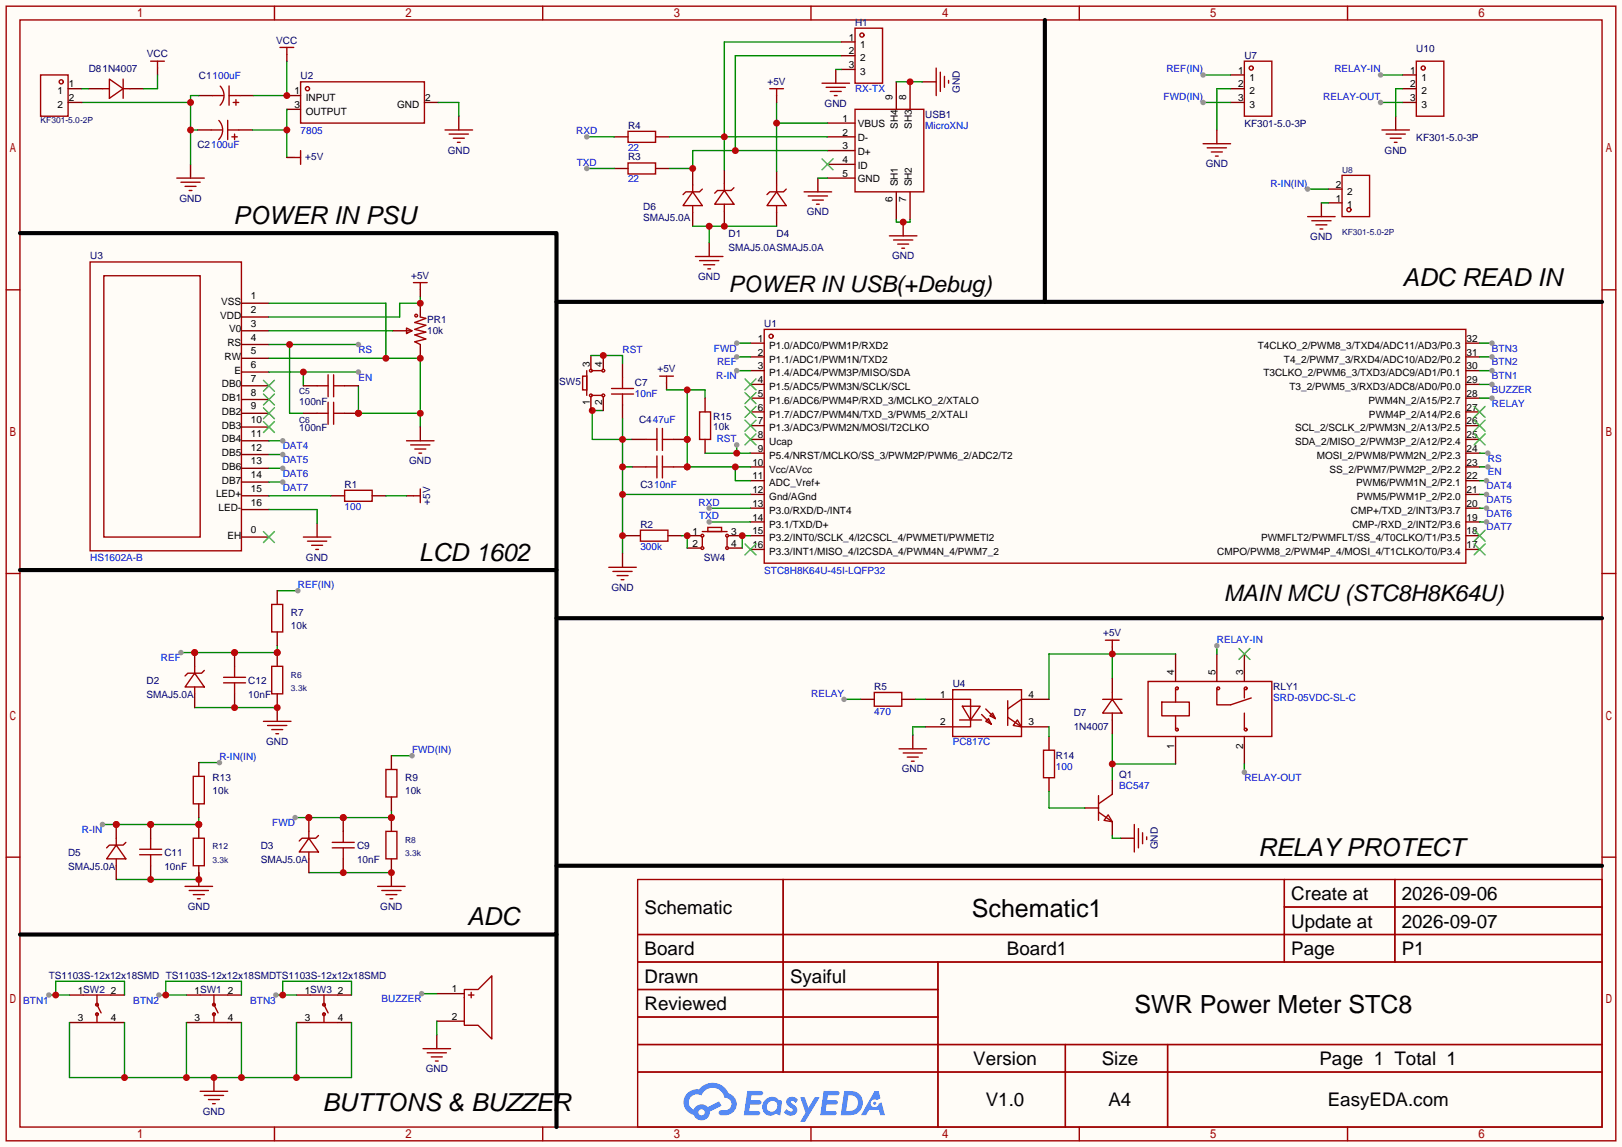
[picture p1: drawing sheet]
<svg xmlns="http://www.w3.org/2000/svg" width="299mm" height="212mm" viewBox="0 0 299 212" stroke-linecap="round" stroke-linejoin="round" font-family="sans-serif">
<path d="M0 0h299.5v211.8h-299.5z" fill="#fffcf7"/>
<g fill="none" stroke="#a10000" stroke-width=".25">
<path d="M1.1 1.1h297.2v209.6h-297.2zM3.7 3.7h292.1v204.5h-292.1zM50.7 1.1v2.6M100.2 1.1v2.6M149.7 1.1v2.6M199.3 1.1v2.6M248.8 1.1v2.6M1.1 53.5h2.6M295.8 53.5h2.5M1.1 105.9h2.6M295.8 105.9h2.5M1.1 158.3h2.6"/>
<path d="M295.8 158.3h2.5M117.7 162.4h178.1v45.8h-178.1zM117.7 172.6h178.1M117.7 177.7h178.1M144.6 162.4v35.6M173.2 177.7v30.5M237.1 162.4v15.3M237.1 167.5h58.7M257.5 162.4v15.3M117.7 182.8h55.5M117.7 192.9h178.1M117.7 187.8h55.5"/>
<path d="M117.7 198h178.1M196.7 192.9v15.3M215.6 192.9v15.3M50.7 208.2v2.5M100.2 208.2v2.5M149.7 208.2v2.5M199.3 208.2v2.5M248.8 208.2v2.5"/>
</g>
<g fill="#5487ff">
<path d="M145.5 202.8a1.3 1.3 0 0 1 1.8 .3l-.4 .6a.54 .54 0 0 0-.9-.2l.1 .2a1.58 1.58 0 0 1 1.1 1.6 1.43 1.43 0 0 1-2.5 .1l.5-.6a.64 .64 0 0 0 .5 .5 .64 .64 0 0 0 .7-.3l-.2-.2a1.6 1.6 0 0 1-1-1.6z"/>
<path d="M147.7 202.7h.9l.7 1.9 1.1-1.9h.9l-2.7 4.5h-.9l1-1.7z"/>
<path d="M138 201.5h1.6a1.31 1.31 0 0 1 1.2 .2 .4 .4 0 0 1-.3 .6h-1.8l-.1 .9h1.6a.4 .4 0 0 1 .4 .4 .4 .4 0 0 1-.4 .4h-1.7l-.2 1.2h.8a1.23 1.23 0 0 1 1.2 .2 .39 .39 0 0 1-.3 .6h-2.7z"/>
<path d="M152.1 201.5h1.6a1.32 1.32 0 0 1 1.3 .2 .39 .39 0 0 1-.4 .6h-1.7l-.2 .9h1.7a.4 .4 0 0 1 .3 .4 .4 .4 0 0 1-.4 .4h-1.7l-.2 1.2h.8a1.23 1.23 0 0 1 1.2 .2 .39 .39 0 0 1-.3 .6h-2.7z"/>
<path d="M161.5 201.5h.7l.4 1.3-.7 .4a.75 .75 0 0 0-1.1 .3 .75 .75 0 0 0 .5 1 .75 .75 0 0 0 .9-.6l.6-.3 .6 2.4h-.9l-.2-1h-1.9l-.5 1h-.9z"/>
<path d="M155.9 201.5l-.7 4.5h1.5a2.27 2.27 0 0 0 2.6-2.3 2.27 2.27 0 0 0-2.7-2.2zM156.6 202.3a1.5 1.5 0 0 1 1.8 1.5 1.5 1.5 0 0 1-1.9 1.4h-.3z"/>
<path d="M141.3 203.1a1.62 1.62 0 0 0-.4 2.1 1.62 1.62 0 0 0 2 .7l.4-.3 .3 .3 .5 .1 .3-2.5-.2-.3h-.4a1.58 1.58 0 0 0-2.5-.1zM141.9 203.6a.99 .99 0 0 1 1.6 .3 .99 .99 0 0 1-.9 1.4 .94 .94 0 0 1-1-.5 .94 .94 0 0 1 .3-1.2z"/>
<path d="M126.9 201.9a2.37 2.37 0 0 0 1.2 4 1.54 1.54 0 0 0 1.7 1 1.54 1.54 0 0 0 1.3-1.6l2.1-1.1-.5-.8-2 1.1a1.57 1.57 0 0 0-2.6 .4 1.5 1.5 0 0 1-.8-2.1 1.5 1.5 0 0 1 2.2-.5 2.23 2.23 0 0 1 2.3-1.4 2.23 2.23 0 0 1 2 1.8 1.16 1.16 0 0 1 1.2 1.1 1.16 1.16 0 0 1-1 1.3h-.7a.47 .47 0 0 0-.6 .3 .47 .47 0 0 0 .4 .6 2.23 2.23 0 0 0 2.3-.7 2.23 2.23 0 0 0 .4-2.3 2.16 2.16 0 0 0-1.3-1.1 3.2 3.2 0 0 0-5.4-.7l-1.2 .1zM129 205.4a.58 .58 0 0 1 1.1 0 .58 .58 0 0 1-1.1 0z"/>
<circle cx="161.5" cy="203.8" r=".28"/>
</g>
<g fill="none" stroke="#a10000" stroke-width=".25">
<path d="M39.2 17.7h2.1M40.7 15.9a2.54 2.54 0 0 1-.1 3.5M42.3 15.9v3.5M42.3 17.7h2M43.1 18.9h1M43.6 18.4v1M55.5 15.1h22.9v7.6h-22.9zM39 24h2M40.4 22.3a2.54 2.54 0 0 1 0 3.5M42 22.2v3.6M42 24h2.1M42.8 25.3h1"/>
<path d="M43.3 24.8v1"/>
<circle cx="56.8" cy="16.4" r=".38"/>
</g>
<path d="M36.7 17.7h2.5M44.3 17.7h2.6M53 17.7h2.5M78.4 18.9h2.5M36.4 24h2.6M44.1 24h2.5M53 20.2h2.5" fill="none" stroke="#870000" stroke-width=".25"/>
<path d="M46.6 24h6.4M53 20.2v8.9" fill="none" stroke="#008700" stroke-width=".25"/>
<circle cx="53" cy="24" r=".63" fill="#c00"/>
<path d="M53 11.3v6.4h-6.1" fill="none" stroke="#008700" stroke-width=".25"/>
<circle cx="53" cy="17.7" r=".63" fill="#c00"/>
<path d="M53 10v1.3M154.3 12.8v2.6M170.3 15.1h2.5M35.2 30.4v2.5M84.7 21.5v2.5M151 32.9v2.5M130.9 44.8v2.6M166.8 41v2.6" fill="none" stroke="#870000" stroke-width=".25"/>
<g fill="none" stroke="#a10000" stroke-width=".25">
<path d="M51.7 8.8h2.5M53 8.8v1.2M151.8 15.4h5M152.5 16.1h3.6M153.3 16.9h2M154.1 17.7h.5M172.8 12.6v5.1M173.6 13.3v3.6M174.4 14.1v2M175.1 14.9v.5M32.6 32.9h5.1M33.4 33.7h3.6"/>
<path d="M34.2 34.4h2M34.9 35.2h.5M82.2 24h5M82.9 24.8h3.6M83.7 25.5h2M84.5 26.3h.5M148.5 35.4h5M149.2 36.2h3.6M150 37h2M150.7 37.7h.6M128.4 47.4h5.1M129.2 48.1h3.5"/>
<path d="M129.9 48.9h2.1M130.7 49.7h.5M164.2 43.6h5.1M165 44.3h3.5M165.7 45.1h2.1M166.5 45.8h.5"/>
</g>
<path d="M15.1 18.9h20.1M36.7 17.7h-1.5v12.7M35.2 24h1.2" fill="none" stroke="#008700" stroke-width=".25"/>
<g fill="#c00">
<circle cx="35.2" cy="18.9" r=".63"/>
<circle cx="35.2" cy="24" r=".63"/>
</g>
<path d="M80.9 18.9h3.8v2.6M123.1 72h7.1v1.5M126.9 72v14.2h11.7M135.8 86.2v2.6h2.8" fill="none" stroke="#008700" stroke-width=".25"/>
<g fill="none" stroke="#870000" stroke-width=".25">
<path d="M53 29.1h1.2M44.6 56h5.1M44.6 58.5h5.1M44.6 61.1h5.1M44.6 63.6h5.1M44.6 66.2h5.1M44.6 68.7h5.1M44.6 71.2h5.1M44.6 73.8h5.1M44.6 76.3h5.1M44.6 78.9h5.1M123.1 70.7v1.3"/>
<path d="M138.6 63.4h2.5M138.6 65.9h2.5M138.6 68.5h2.5M138.6 71h2.5M138.6 73.5h2.5M138.6 76.1h2.5M138.6 78.6h2.5M270.6 63.4h2.6M270.6 65.9h2.6M270.6 68.5h2.6M270.6 71h2.6M270.6 73.5h2.6"/>
<path d="M270.6 76.1h2.6M270.6 78.6h2.6M44.6 99.2h5.1M44.6 81.4h5.1M44.6 83.9h5.1M44.6 86.5h5.1M44.6 89h5.1M44.6 91.6h5.1M44.6 94.1h5.1M61.1 91.6h2.5M68.7 91.6h2.5M138.6 81.2h2.5"/>
<path d="M138.6 83.7h2.5M138.6 86.2h2.5M138.6 88.8h2.5M138.6 91.3h2.5M138.6 93.9h2.5M138.6 96.4h2.5M138.6 98.9h2.5M270.6 81.2h2.6M270.6 83.7h2.6M270.6 86.2h2.6M270.6 88.8h2.6M270.6 91.3h2.6"/>
<path d="M270.6 93.9h2.6M270.6 96.4h2.6M270.6 98.9h2.6M138.6 101.5h2.5M270.6 101.5h2.6M193.7 136v2.6M193.7 143.6v2.6"/>
</g>
<g fill="none" stroke="#a10000" stroke-width=".25">
<path d="M54.2 29.1h1.3M55.5 27.8v2.6M16.6 48.4h28v53.3h-28zM19.2 50.9h17.8v48.3h-17.8zM121.8 69.5h2.5M123.1 69.5v1.2M141.1 60.8h129.5v43.2h-129.5zM63.6 90.6h5.1v2h-5.1zM192.7 138.6h2v5h-2z"/>
<circle cx="142.4" cy="62.1" r=".38"/>
</g>
<g fill="none" stroke="#3c3" stroke-width=".25">
<path d="M48.6 70.2l2.1 2.1M48.6 72.8l2.1 2M48.6 75.3l2.1 2M48.6 77.9l2.1 2M50.7 70.2l-2.1 2.1M50.7 72.8l-2.1 2M50.7 75.3l-2.1 2M50.7 77.9l-2.1 2M137.5 70l2.1 2M137.5 72.5l2.1 2M137.5 75.1l2.1 2M137.5 77.6l2.1 2"/>
<path d="M139.6 70l-2.1 2M139.6 72.5l-2.1 2M139.6 75.1l-2.1 2M139.6 77.6l-2.1 2M272.2 77.6l2 2M272.2 75.1l2 2M274.2 77.6l-2 2M274.2 75.1l-2 2M48.6 98.2l2.1 2M50.7 98.2l-2.1 2M137.5 80.1l2.1 2.1M139.6 80.1l-2.1 2.1"/>
<path d="M272.2 97.9l2 2M272.2 80.1l2 2.1M274.2 97.9l-2 2M274.2 80.1l-2 2.1M137.5 100.5l2.1 2M139.6 100.5l-2.1 2M272.2 100.5l2 2M274.2 100.5l-2 2"/>
</g>
<g fill="#c00">
<circle cx="126.9" cy="86.2" r=".63"/>
<circle cx="135.8" cy="86.2" r=".63"/>
<circle cx="126.9" cy="81.2" r=".63"/>
<circle cx="126.9" cy="72" r=".63"/>
</g>
<path d="M29.1 12.6v1.2" fill="none" stroke="#870000" stroke-width=".25"/>
<path d="M27.8 11.3h2.6M29.1 11.3v1.3" fill="none" stroke="#a10000" stroke-width=".25"/>
<path d="M130.9 93.9h7.7" fill="none" stroke="#008700" stroke-width=".25"/>
<circle cx="130.9" cy="93.9" r=".51" fill="#999"/>
<path d="M130.9 96.4h7.7" fill="none" stroke="#008700" stroke-width=".25"/>
<circle cx="130.9" cy="96.4" r=".51" fill="#999"/>
<path d="M112.9 71.8h4.1M112.9 72.8h4.1M114.9 69.7v2.1M114.9 72.8v2M122.3 84.2v4.1" fill="none" stroke="#a10000" stroke-width=".25"/>
<path d="M114.9 67.2v2.5M114.9 74.8v2.5M124.3 86.2h2.6" fill="none" stroke="#870000" stroke-width=".25"/>
<circle cx="126.9" cy="86.2" r=".63" fill="#c00"/>
<path d="M119.3 86.2h2M121.3 84.2v4.1M122.3 86.2h2" fill="none" stroke="#a10000" stroke-width=".25"/>
<path d="M116.7 86.2h2.6" fill="none" stroke="#870000" stroke-width=".25"/>
<path d="M109.1 75.8h2.3M109.3 75.8v5.4h7.4M114.9 77.3v24.9M114.9 91.3h23.7M114.9 98.9h.8M114.9 86.2h1.8" fill="none" stroke="#008700" stroke-width=".25"/>
<g fill="#c00">
<circle cx="114.9" cy="86.2" r=".63"/>
<circle cx="114.9" cy="91.3" r=".63"/>
<circle cx="114.9" cy="98.9" r=".63"/>
<circle cx="114.9" cy="81.2" r=".63"/>
<circle cx="109.3" cy="75.8" r=".63"/>
</g>
<path d="M121.3 79.1v4.1M122.3 79.1v4.1M122.3 81.2h2" fill="none" stroke="#a10000" stroke-width=".25"/>
<path d="M116.7 81.2h2.6M124.3 81.2h2.6" fill="none" stroke="#870000" stroke-width=".25"/>
<circle cx="126.9" cy="81.2" r=".63" fill="#c00"/>
<g fill="none" stroke="#a10000" stroke-width=".25">
<path d="M77.6 58.5l1 .3-2 .8 2 .5-2 .7 2 .5-2 .5 2 .8-2 .5 1 .5M75.1 60.6l1 .5-1 .5zM75.1 61.1h1M119.3 81.2h2M112.4 104.8h5.1M113.2 105.5h3.5M113.9 106.3h2.1M114.7 107.1h.5"/>
<circle cx="76.8" cy="58.3" r=".25"/>
</g>
<path d="M77.6 56v2.5M72.5 61.1h2.6M77.6 63.6v2.6M114.9 102.2v2.6" fill="none" stroke="#870000" stroke-width=".25"/>
<path d="M77.6 54.7v1.3h-3.8v2.5h-24.1M49.7 61.1h22.8" fill="none" stroke="#008700" stroke-width=".25"/>
<circle cx="77.6" cy="56" r=".63" fill="#c00"/>
<path d="M49.7 68.7h16.5M56 68.7v2.5" fill="none" stroke="#008700" stroke-width=".25"/>
<circle cx="56" cy="68.7" r=".63" fill="#c00"/>
<circle cx="66.2" cy="68.7" r=".51" fill="#999"/>
<path d="M49.7 56h21.5v10.2M49.7 66.2h27.9v12.7M66.2 71.2v5.1h11.4" fill="none" stroke="#008700" stroke-width=".25"/>
<g fill="#c00">
<circle cx="66.2" cy="76.3" r=".63"/>
<circle cx="77.6" cy="76.3" r=".63"/>
<circle cx="77.6" cy="66.2" r=".63"/>
<circle cx="71.2" cy="66.2" r=".63"/>
</g>
<path d="M77.6 53.5v1.2M77.6 78.9v2.5M58.5 96.6v2.6M75.1 91.6h1.2" fill="none" stroke="#870000" stroke-width=".25"/>
<path d="M76.3 52.2h2.6M77.6 52.2v1.3M56 99.2h5.1M56.8 99.9h3.5M75.1 81.4h5M75.8 82.2h3.6M76.3 91.6h1.3M76.6 82.9h2M77.3 83.7h.6M77.6 90.3v2.5M57.5 100.7h2.1M58.3 101.5h.5" fill="none" stroke="#a10000" stroke-width=".25"/>
<path d="M49.7 63.6h16.5M53.5 63.6v12.7h2.5M49.7 94.1h8.8v2.5" fill="none" stroke="#008700" stroke-width=".25"/>
<circle cx="53.5" cy="63.6" r=".63" fill="#c00"/>
<circle cx="66.2" cy="63.6" r=".51" fill="#999"/>
<path d="M71.2 91.6h3.9M51.2 119.3v1.2h-17.8M35.9 130.7h15.3M36.7 161.2v1.2h-15.2M57 161.2h15.3" fill="none" stroke="#008700" stroke-width=".25"/>
<g fill="#c00">
<circle cx="51.2" cy="120.5" r=".63"/>
<circle cx="43.3" cy="120.5" r=".63"/>
<circle cx="35.9" cy="120.5" r=".63"/>
</g>
<circle cx="33.4" cy="120.5" r=".51" fill="#999"/>
<path d="M72.3 149.7v1.3h-17.8" fill="none" stroke="#008700" stroke-width=".25"/>
<g fill="#c00">
<circle cx="72.3" cy="151" r=".63"/>
<circle cx="63.4" cy="151" r=".63"/>
<circle cx="57" cy="151" r=".63"/>
</g>
<circle cx="54.5" cy="151" r=".51" fill="#999"/>
<path d="M36.7 151v1.3h-17.8" fill="none" stroke="#008700" stroke-width=".25"/>
<g fill="#c00">
<circle cx="21.5" cy="152.3" r=".63"/>
<circle cx="27.8" cy="152.3" r=".63"/>
<circle cx="36.7" cy="152.3" r=".63"/>
</g>
<circle cx="18.9" cy="152.3" r=".51" fill="#999"/>
<path d="M127.9 31.6v2.6M127.9 39.2v2.6M133.7 31.4v2.5M133.7 39v2.5M143.4 31.6v2.6M143.4 39.2v2.6M35.9 120.5v2.6M35.9 128.1v2.6M51.2 130.7v2.5M36.7 161.2v2.5M72.3 161.2v2.5" fill="none" stroke="#870000" stroke-width=".25"/>
<g fill="none" stroke="#a10000" stroke-width=".25">
<path d="M127.9 35.4l1.8 2.6h-3.6zM127.9 34.2v1.2M127.9 38v1.2M129.7 34.9l-.5 .5h-2.6l-.5 .5M133.7 35.2l1.8 2.5h-3.5zM133.7 33.9v1.3M133.7 37.7v1.3M135.5 34.7l-.5 .5h-2.5l-.5 .5M143.4 35.4l1.8 2.6h-3.6zM143.4 34.2v1.2M143.4 38v1.2M145.2 34.9l-.5 .5h-2.6l-.5 .5"/>
<path d="M48.6 133.2h5.1M49.4 134h3.6M50.2 134.7h2M50.9 135.5h.5M34.2 163.7h5M34.9 164.5h3.6M35.7 165.2h2M36.4 166h.6M69.7 163.7h5.1M70.5 164.5h3.5M71.2 165.2h2.1M72 166h.5"/>
</g>
<circle cx="35.9" cy="120.5" r=".63" fill="#c00"/>
<path d="M35.9 124.3l1.8 2.6h-3.5zM35.9 123.1v1.2M35.9 126.9v1.2M37.7 123.8l-.5 .5h-2.5l-.5 .5" fill="none" stroke="#a10000" stroke-width=".25"/>
<path d="M21.5 152.3v2.5M21.5 159.9v2.5" fill="none" stroke="#870000" stroke-width=".25"/>
<circle cx="21.5" cy="152.3" r=".63" fill="#c00"/>
<path d="M21.5 156.1l1.7 2.5h-3.5zM21.5 154.8v1.3M21.5 158.6v1.3M23.2 155.6l-.5 .5h-2.5l-.5 .5" fill="none" stroke="#a10000" stroke-width=".25"/>
<path d="M57 151v2.5M57 158.6v2.6" fill="none" stroke="#870000" stroke-width=".25"/>
<circle cx="57" cy="151" r=".63" fill="#c00"/>
<path d="M57 154.8l1.8 2.6h-3.6zM57 153.5v1.3M57 157.4v1.2M58.8 154.3l-.5 .5h-2.5l-.6 .5" fill="none" stroke="#a10000" stroke-width=".25"/>
<path d="M36.7 140.8h3.8" fill="none" stroke="#008700" stroke-width=".25"/>
<circle cx="40.5" cy="140.8" r=".51" fill="#999"/>
<path d="M51.2 109.1h3.8" fill="none" stroke="#008700" stroke-width=".25"/>
<circle cx="55" cy="109.1" r=".51" fill="#999"/>
<path d="M72.3 139.6h3.8" fill="none" stroke="#008700" stroke-width=".25"/>
<circle cx="76.1" cy="139.6" r=".51" fill="#999"/>
<g fill="none" stroke="#a10000" stroke-width=".25">
<path d="M7.5 13.8h5.1v7.7h-5.1zM229.7 11.3h5.1v10.2h-5.1zM261.5 11.3h5.1v10.2h-5.1zM222.1 26.5h5.1M222.9 27.3h3.5M223.6 28.1h2.1M224.4 28.8h.5M247.8 32.4h5.1v7.6h-5.1zM255.1 24h5.1M255.9 24.8h3.6M256.7 25.5h2M257.4 26.3h.5"/>
<path d="M241.4 40h5.1M242.2 40.8h3.5M243 41.5h2M243.7 42.3h.5M78.1 193.7h5.1M78.9 194.4h3.5M79.6 195.2h2.1M80.4 196h.5M85.7 182.8h2.6l2.5-2.6v11.7l-2.5-2.5h-2.6zM86.5 183.8h1M87 183.3v1"/>
<circle cx="11.3" cy="15.1" r=".38"/>
<circle cx="231" cy="12.6" r=".38"/>
<circle cx="262.8" cy="12.6" r=".38"/>
<circle cx="249" cy="38.7" r=".38"/>
</g>
<g fill="none" stroke="#870000" stroke-width=".25">
<path d="M12.6 16.4h2.5M12.6 18.9h2.5M227.2 16.4h2.5M227.2 18.9h2.5M227.2 13.8h2.5M259 16.4h2.5M259 18.9h2.5M259 13.8h2.5M224.7 24v2.5M244 37.5v2.5M245.2 37.5h2.6M245.2 34.9h2.6"/>
<path d="M257.7 21.5v2.5M80.6 183.5h5.1M80.6 188.6h5.1M80.6 191.1v2.6"/>
</g>
<path d="M227.2 16.4h-2.5v7.6M241.4 34.9h3.8M80.6 188.6v2.5" fill="none" stroke="#008700" stroke-width=".25"/>
<circle cx="241.4" cy="34.9" r=".51" fill="#999"/>
<path d="M254.9 13.8h4.1M244 37.5h1.2" fill="none" stroke="#008700" stroke-width=".25"/>
<circle cx="254.9" cy="13.8" r=".51" fill="#999"/>
<path d="M254.9 18.9h4.1" fill="none" stroke="#008700" stroke-width=".25"/>
<circle cx="254.9" cy="18.9" r=".51" fill="#999"/>
<path d="M259 16.4h-1.3v5.1M12.8 188.8v10.2h52.1v-10.2M23 188.8v10.2M34.4 188.8v10.2M44.6 188.8v10.2M54.7 188.8v10.2" fill="none" stroke="#008700" stroke-width=".25"/>
<g fill="none" stroke="#a10000" stroke-width=".25">
<path d="M15.4 188.8h5M15.4 183.8h5M17.9 183.8v1.7l.8 1.6M17.9 187.1v1.7M37 188.8h5M37 183.8h5M39.5 183.8v1.7l.8 1.6M39.5 187.1v1.7M57.3 188.8h5.1M57.3 183.8h5.1M59.8 183.8v1.7l.8 1.6M59.8 187.1v1.7"/>
<path d="M37 201.5h5M37.7 202.3h3.6M38.5 203.1h2M39.2 203.8h.6"/>
<circle cx="17.9" cy="185.5" r=".25"/>
<circle cx="17.9" cy="187.3" r=".25"/>
<circle cx="39.5" cy="185.5" r=".25"/>
<circle cx="39.5" cy="187.3" r=".25"/>
<circle cx="59.8" cy="185.5" r=".25"/>
<circle cx="59.8" cy="187.3" r=".25"/>
</g>
<g fill="none" stroke="#870000" stroke-width=".25">
<path d="M12.8 188.8h2.6M12.8 183.8h2.6M20.4 188.8h2.6M20.4 183.8h2.6M34.4 188.8h2.6M34.4 183.8h2.6M39.5 199v2.5M42 188.8h2.6M42 183.8h2.6M54.7 188.8h2.6M54.7 183.8h2.6M62.4 188.8h2.5"/>
<path d="M62.4 183.8h2.5"/>
</g>
<g fill="#c00">
<circle cx="54.7" cy="199" r=".63"/>
<circle cx="44.6" cy="199" r=".63"/>
<circle cx="39.5" cy="199" r=".63"/>
<circle cx="34.4" cy="199" r=".63"/>
<circle cx="23" cy="199" r=".63"/>
</g>
<path d="M9 183.8h3.8M10.3 183.8v-2.6h12.7v2.6" fill="none" stroke="#008700" stroke-width=".25"/>
<circle cx="10.3" cy="183.8" r=".63" fill="#c00"/>
<circle cx="9" cy="183.8" r=".51" fill="#999"/>
<path d="M29.3 183.8h5.1M30.6 183.8v-2.6h14v2.6" fill="none" stroke="#008700" stroke-width=".25"/>
<circle cx="30.6" cy="183.8" r=".63" fill="#c00"/>
<circle cx="29.3" cy="183.8" r=".51" fill="#999"/>
<path d="M50.9 183.8h3.8M52.2 183.8v-2.6h12.7v2.6" fill="none" stroke="#008700" stroke-width=".25"/>
<circle cx="52.2" cy="183.8" r=".63" fill="#c00"/>
<circle cx="50.9" cy="183.8" r=".51" fill="#999"/>
<path d="M49.7 89h2.5" fill="none" stroke="#008700" stroke-width=".25"/>
<circle cx="52.2" cy="89" r=".51" fill="#999"/>
<path d="M49.7 86.5h2.5" fill="none" stroke="#008700" stroke-width=".25"/>
<circle cx="52.2" cy="86.5" r=".51" fill="#999"/>
<path d="M49.7 83.9h2.5" fill="none" stroke="#008700" stroke-width=".25"/>
<circle cx="52.2" cy="83.9" r=".51" fill="#999"/>
<path d="M49.7 81.4h2.5" fill="none" stroke="#008700" stroke-width=".25"/>
<circle cx="52.2" cy="81.4" r=".51" fill="#999"/>
<path d="M58.5 71.2h2.1M60.6 69.2v4.1M60.6 74.3v4.1M61.6 71.2h2M61.6 69.2v4.1M61.6 74.3v4.1M61.6 76.3h2" fill="none" stroke="#a10000" stroke-width=".25"/>
<path d="M56 71.2h2.5M56 76.3h2.5M63.6 71.2h2.6M63.6 76.3h2.6" fill="none" stroke="#870000" stroke-width=".25"/>
<circle cx="66.2" cy="76.3" r=".63" fill="#c00"/>
<path d="M58.5 76.3h2.1" fill="none" stroke="#a10000" stroke-width=".25"/>
<path d="M49.7 91.6h11.4" fill="none" stroke="#008700" stroke-width=".25"/>
<path d="M51.2 120.5v2.6" fill="none" stroke="#870000" stroke-width=".25"/>
<circle cx="51.2" cy="120.5" r=".63" fill="#c00"/>
<path d="M51.2 128.1v2.6" fill="none" stroke="#870000" stroke-width=".25"/>
<circle cx="51.2" cy="130.7" r=".63" fill="#c00"/>
<path d="M50.2 123.1h2v5h-2z" fill="none" stroke="#a10000" stroke-width=".25"/>
<path d="M72.3 151v2.5" fill="none" stroke="#870000" stroke-width=".25"/>
<circle cx="72.3" cy="151" r=".63" fill="#c00"/>
<path d="M72.3 158.6v2.6" fill="none" stroke="#870000" stroke-width=".25"/>
<circle cx="72.3" cy="161.2" r=".63" fill="#c00"/>
<path d="M71.2 153.5h2.1v5.1h-2.1z" fill="none" stroke="#a10000" stroke-width=".25"/>
<path d="M36.7 152.3v2.5" fill="none" stroke="#870000" stroke-width=".25"/>
<circle cx="36.7" cy="152.3" r=".63" fill="#c00"/>
<path d="M36.7 159.9v2.5" fill="none" stroke="#870000" stroke-width=".25"/>
<circle cx="36.7" cy="162.4" r=".63" fill="#c00"/>
<path d="M41.3 126.1h4M35.7 154.8h2v5.1h-2z" fill="none" stroke="#a10000" stroke-width=".25"/>
<path d="M43.3 128.1v2.6" fill="none" stroke="#870000" stroke-width=".25"/>
<circle cx="43.3" cy="130.7" r=".63" fill="#c00"/>
<path d="M41.3 125.1h4M43.3 123.1v2" fill="none" stroke="#a10000" stroke-width=".25"/>
<path d="M43.3 120.5v2.6" fill="none" stroke="#870000" stroke-width=".25"/>
<circle cx="43.3" cy="120.5" r=".63" fill="#c00"/>
<path d="M43.3 126.1v2M61.3 156.6h4.1" fill="none" stroke="#a10000" stroke-width=".25"/>
<path d="M63.4 158.6v2.6" fill="none" stroke="#870000" stroke-width=".25"/>
<circle cx="63.4" cy="161.2" r=".63" fill="#c00"/>
<path d="M61.3 155.6h4.1M63.4 153.5v2.1" fill="none" stroke="#a10000" stroke-width=".25"/>
<path d="M63.4 151v2.5" fill="none" stroke="#870000" stroke-width=".25"/>
<circle cx="63.4" cy="151" r=".63" fill="#c00"/>
<path d="M25.8 157.9h4M63.4 156.6v2" fill="none" stroke="#a10000" stroke-width=".25"/>
<path d="M27.8 159.9v2.5" fill="none" stroke="#870000" stroke-width=".25"/>
<circle cx="27.8" cy="162.4" r=".63" fill="#c00"/>
<path d="M25.8 156.8h4M27.8 154.8v2" fill="none" stroke="#a10000" stroke-width=".25"/>
<path d="M27.8 152.3v2.5" fill="none" stroke="#870000" stroke-width=".25"/>
<circle cx="27.8" cy="152.3" r=".63" fill="#c00"/>
<path d="M129.2 76.1h2v5.1h-2zM50.2 111.6h2v5.1h-2zM27.8 157.9v2M35.7 143.4h2v5.1h-2zM71.2 142.1h2.1v5.1h-2.1z" fill="none" stroke="#a10000" stroke-width=".25"/>
<path d="M130.2 73.5v2.6M130.2 81.2v2.5M51.2 109.1v2.5M51.2 116.7v2.6M72.3 139.6v2.5M36.7 140.8v2.6M36.7 148.5v2.5M72.3 147.2v2.5" fill="none" stroke="#870000" stroke-width=".25"/>
<path d="M222.1 13.8h5.1" fill="none" stroke="#008700" stroke-width=".25"/>
<circle cx="222.1" cy="13.8" r=".51" fill="#999"/>
<path d="M222.1 18.9h5.1" fill="none" stroke="#008700" stroke-width=".25"/>
<circle cx="222.1" cy="18.9" r=".51" fill="#999"/>
<path d="M136 63.4h2.6" fill="none" stroke="#008700" stroke-width=".25"/>
<circle cx="136" cy="63.4" r=".51" fill="#999"/>
<path d="M77.9 183.5h2.7" fill="none" stroke="#008700" stroke-width=".25"/>
<circle cx="77.9" cy="183.5" r=".51" fill="#999"/>
<path d="M136 65.9h2.6" fill="none" stroke="#008700" stroke-width=".25"/>
<circle cx="136" cy="65.9" r=".51" fill="#999"/>
<path d="M273.2 63.4h2.3" fill="none" stroke="#008700" stroke-width=".25"/>
<circle cx="275.5" cy="63.4" r=".51" fill="#999"/>
<path d="M273.2 65.9h2.3" fill="none" stroke="#008700" stroke-width=".25"/>
<circle cx="275.5" cy="65.9" r=".51" fill="#999"/>
<path d="M273.2 68.5h2.3" fill="none" stroke="#008700" stroke-width=".25"/>
<circle cx="275.5" cy="68.5" r=".51" fill="#999"/>
<path d="M273.2 96.4h1.2" fill="none" stroke="#008700" stroke-width=".25"/>
<circle cx="274.4" cy="96.4" r=".51" fill="#999"/>
<path d="M273.2 93.9h1.2" fill="none" stroke="#008700" stroke-width=".25"/>
<circle cx="274.4" cy="93.9" r=".51" fill="#999"/>
<path d="M273.2 91.3h1.2" fill="none" stroke="#008700" stroke-width=".25"/>
<circle cx="274.4" cy="91.3" r=".51" fill="#999"/>
<path d="M273.2 88.8h1.2" fill="none" stroke="#008700" stroke-width=".25"/>
<circle cx="274.4" cy="88.8" r=".51" fill="#999"/>
<path d="M273.2 86.2h1.5" fill="none" stroke="#008700" stroke-width=".25"/>
<circle cx="274.7" cy="86.2" r=".51" fill="#999"/>
<path d="M273.2 83.7h1.5" fill="none" stroke="#008700" stroke-width=".25"/>
<circle cx="274.7" cy="83.7" r=".51" fill="#999"/>
<path d="M3.7 43.1h99v62.2h-99M102.7 105.3v67.3h-99" fill="none" stroke="#000" stroke-width=".76"/>
<path d="M109.1 65.7v2.5M109.1 73.3v2.5M111.4 65.7v2.5M111.4 73.3v2.5M126.9 98.9h2.5M134.5 98.9h2.5M126.9 101.2h2.5M134.5 101.2h2.5" fill="none" stroke="#870000" stroke-width=".25"/>
<g fill="none" stroke="#a10000" stroke-width=".25">
<path d="M107.6 69.5h.7v2.5h-.7zM108.3 68.5v4.5M109.3 73h1.8M109.3 68.5h1.8M129.7 98.2h4.5M129.7 99.2v1.8M130.7 97.4h2.5v.8h-2.5zM134.2 99.2v1.8"/>
<circle cx="109.1" cy="73" r=".25"/>
<circle cx="109.1" cy="68.5" r=".25"/>
<circle cx="111.4" cy="73" r=".25"/>
<circle cx="111.4" cy="68.5" r=".25"/>
<circle cx="129.7" cy="98.9" r=".25"/>
<circle cx="134.2" cy="98.9" r=".25"/>
<circle cx="129.7" cy="101.2" r=".25"/>
<circle cx="134.2" cy="101.2" r=".25"/>
</g>
<path d="M138.6 98.9h-1.6v2.3" fill="none" stroke="#008700" stroke-width=".25"/>
<circle cx="137" cy="98.9" r=".63" fill="#c00"/>
<path d="M115.7 98.9h2.5M123.3 98.9h2.6" fill="none" stroke="#870000" stroke-width=".25"/>
<path d="M118.2 97.9h5.1v2h-5.1z" fill="none" stroke="#a10000" stroke-width=".25"/>
<path d="M125.9 98.9h1v2.3" fill="none" stroke="#008700" stroke-width=".25"/>
<circle cx="126.9" cy="98.9" r=".63" fill="#c00"/>
<path d="M113.4 31.1h2.6M113.4 25.3h2.6M121 31.1h2.6M121 25.3h2.6" fill="none" stroke="#870000" stroke-width=".25"/>
<path d="M116 30.1h5v2h-5zM116 24.3h5v2h-5z" fill="none" stroke="#a10000" stroke-width=".25"/>
<path d="M108.3 25.3h5.1" fill="none" stroke="#008700" stroke-width=".25"/>
<circle cx="108.3" cy="25.3" r=".51" fill="#999"/>
<path d="M108.3 31.1h5.1" fill="none" stroke="#008700" stroke-width=".25"/>
<circle cx="108.3" cy="31.1" r=".51" fill="#999"/>
<path d="M127.9 41.8h15.5M130.9 41.8v3M133.7 41.5v.3" fill="none" stroke="#008700" stroke-width=".25"/>
<g fill="#c00">
<circle cx="133.7" cy="41.8" r=".63"/>
<circle cx="130.9" cy="41.8" r=".63"/>
</g>
<path d="M273.2 71h2.3" fill="none" stroke="#008700" stroke-width=".25"/>
<circle cx="275.5" cy="71" r=".51" fill="#999"/>
<path d="M165.5 15.1v5.1M168 15.1v5.1M152.8 32.9h5.1M152.8 30.4h5.1M152.8 27.8h5.1M152.8 25.3h5.1M152.8 22.7h5.1M165.5 35.4v5.1M168 35.4v5.1" fill="none" stroke="#870000" stroke-width=".25"/>
<path d="M151.8 29.3l2 2.1M153.8 29.3l-2 2.1" fill="none" stroke="#3c3" stroke-width=".25"/>
<path d="M157.9 20.2h12.7v15.2h-12.7z" fill="none" stroke="#a10000" stroke-width=".25"/>
<path d="M155.3 10.3h-19.5v17.5M123.6 31.1h4.3M152.8 27.8h-24.9v3.8" fill="none" stroke="#008700" stroke-width=".25"/>
<g fill="#c00">
<circle cx="127.9" cy="31.1" r=".63"/>
<circle cx="135.8" cy="27.8" r=".63"/>
</g>
<path d="M155.3 7.7h-21.6v23.7M123.6 25.3h29.2" fill="none" stroke="#008700" stroke-width=".25"/>
<circle cx="133.7" cy="25.3" r=".63" fill="#c00"/>
<g fill="none" stroke="#a10000" stroke-width=".25">
<path d="M157.9 5.2h5v10.2h-5z"/>
<circle cx="159.1" cy="6.5" r=".38"/>
</g>
<path d="M155.3 7.7h2.6M155.3 10.3h2.6M155.3 12.8h2.6" fill="none" stroke="#870000" stroke-width=".25"/>
<path d="M154.3 12.8h1M151 32.9h1.8M165.5 40.5v.5h2.5v-.5" fill="none" stroke="#008700" stroke-width=".25"/>
<circle cx="166.8" cy="41" r=".63" fill="#c00"/>
<path d="M165.5 15.1h4.8" fill="none" stroke="#008700" stroke-width=".25"/>
<circle cx="168" cy="15.1" r=".63" fill="#c00"/>
<path d="M143.4 18.9v12.7M143.4 22.7h9.4" fill="none" stroke="#008700" stroke-width=".25"/>
<circle cx="143.4" cy="22.7" r=".63" fill="#c00"/>
<path d="M143.4 17.7v1.2M217 120.8v5.1M217 136v5.1M224.7 120.8v5.1M229.7 120.8v5.1M229.7 136v5.1" fill="none" stroke="#870000" stroke-width=".25"/>
<g fill="none" stroke="#a10000" stroke-width=".25">
<path d="M142.1 16.4h2.6M143.4 16.4v1.3M212 125.9h22.8v10.1h-22.8zM214.5 129.7h5.1v2.5h-5.1zM217 127.1v2.6M217 132.2v2.5M224.7 127.1v3.1h2.5l3.8-1.3M229.7 127.1v1.8M229.7 131.7v3"/>
<circle cx="217.3" cy="134.7" r=".25"/>
<circle cx="217.3" cy="127.1" r=".25"/>
<circle cx="224.9" cy="127.1" r=".25"/>
<circle cx="230" cy="134.7" r=".25"/>
<circle cx="230" cy="127.1" r=".25"/>
</g>
<path d="M228.7 119.8l2.1 2M230.8 119.8l-2.1 2" fill="none" stroke="#3c3" stroke-width=".25"/>
<path d="M205.4 135.5v8.6M205.4 141.1h11.6" fill="none" stroke="#008700" stroke-width=".25"/>
<circle cx="205.4" cy="141.1" r=".63" fill="#c00"/>
<path d="M169 129.2h1.8M193.7 134.2v1.8M205.4 120.8v4.5M217 120.8h-23.3v8.4M193.7 146.2v3h6.6" fill="none" stroke="#008700" stroke-width=".25"/>
<g fill="none" stroke="#870000" stroke-width=".25">
<path d="M16.4 16.4h2.5M24 16.4h2.5M205.4 119.5v1.3M158.9 129.2h2.5M166.5 129.2h2.5M170.8 129.2h5.1M170.8 134.2h5.1M188.6 129.2h5.1M188.6 134.2h5.1M205.4 125.3v2.6M205.4 133v2.5M200.3 149.2h2.5"/>
<path d="M205.4 144.1v2.6M205.4 151.8v2.5"/>
</g>
<g fill="none" stroke="#a10000" stroke-width=".25">
<path d="M18.9 16.4h1.3M20.2 14.6l2.5 1.8-2.5 1.8zM22.7 16.4h1.3M22.7 14.6v3.6M161.4 127.9h5.1v2.5h-5.1zM175.9 127.4h12.7v8.6h-12.7zM175.9 129.2h3.3v5h-3.3M177.2 133h4M177.7 130.4h3.3l-1.8 2.6zM181.2 132l1.8 1.7M182 133.2l.5-.5 .5 1zM182 130.9l1.8 1.8"/>
<path d="M182.8 132.2l.5-.5 .5 1zM186.1 129.4v4.6M186.1 132.5l2.5 1.7M187.8 133l.8 1.2-1.5-.2zM188.6 129.2l-2.5 1.7M203.6 129.2h3.5M205.4 129.2l1.7 2.5h-3.5zM205.4 127.9v1.3M205.4 131.7v1.3M202.8 146.9v4.6M202.8 150l2.6 1.8M204.6 150.5l.8 1.3-1.6-.3z"/>
<path d="M205.4 146.7l-2.6 1.8"/>
</g>
<circle cx="205.4" cy="120.8" r=".63" fill="#c00"/>
<path d="M204.1 118.2h2.5M205.4 118.2v1.3" fill="none" stroke="#a10000" stroke-width=".25"/>
<path d="M155.8 129.2h3.1" fill="none" stroke="#008700" stroke-width=".25"/>
<circle cx="155.8" cy="129.2" r=".51" fill="#999"/>
<path d="M168.5 135.8v2.5M206.9 154.8h2.5" fill="none" stroke="#870000" stroke-width=".25"/>
<path d="M166 138.3h5.1M166.8 139.1h3.5M167.5 139.8h2M168.3 140.6h.5M209.4 152.3v5.1M210.2 153v3.6M210.9 153.8v2M211.7 154.6v.5" fill="none" stroke="#a10000" stroke-width=".25"/>
<path d="M273.2 73.5h2.3M170.8 134.2h-2.3v1.6M205.4 154.3v.5h1.5" fill="none" stroke="#008700" stroke-width=".25"/>
<circle cx="275.5" cy="73.5" r=".51" fill="#999"/>
<path d="M229.7 141.1v1.5" fill="none" stroke="#008700" stroke-width=".25"/>
<circle cx="229.7" cy="142.6" r=".51" fill="#999"/>
<path d="M224.7 119.3v1.5" fill="none" stroke="#008700" stroke-width=".25"/>
<circle cx="224.7" cy="119.3" r=".51" fill="#999"/>
<path d="M192.9 3.7v52.1h-90.2M192.9 55.8h102.9M102.7 114.2h193.1M102.7 172.6v35.6" fill="none" stroke="#000" stroke-width=".76"/>
<path d="M15.1 16.4h1.3M29.1 13.8v2.6h-2.6M130.2 83.7h8.4M136 82.2v1.5" fill="none" stroke="#008700" stroke-width=".25"/>
<circle cx="136" cy="83.7" r=".63" fill="#c00"/>
<circle cx="136" cy="82.2" r=".51" fill="#999"/>
<path d="M109.1 65.7h5.8v1.5" fill="none" stroke="#008700" stroke-width=".25"/>
<circle cx="111.4" cy="65.7" r=".63" fill="#c00"/>
<path d="M136 68.5h2.6" fill="none" stroke="#008700" stroke-width=".25"/>
<circle cx="136" cy="68.5" r=".51" fill="#999"/>
<path d="M102.7 159.9h193.1" fill="none" stroke="#000" stroke-width=".76"/>
<g font-size="4.6">
<text x="43.1" y="41.3">POWER IN PSU</text>
<text x="259" y="52.8">ADC READ IN</text>
<text x="77.3" y="103.6">LCD 1602</text>
<text x="232.3" y="158.2">RELAY PROTECT</text>
<text x="86.2" y="170.9">ADC</text>
<text x="179.4" y="169.4">Schematic1</text>
<text x="209.4" y="187.1">SWR Power Meter STC8</text>
<text x="59.6" y="205.2">BUTTONS &amp; BUZZER</text>
</g>
<g font-size="4.2">
<text x="134.5" y="53.8">POWER IN USB(+Debug)</text>
<text x="225.9" y="111">MAIN MCU (STC8H8K64U)</text>
</g>
<g font-size="3.5">
<text x="238.4" y="166.2">Create at</text>
<text x="258.8" y="166.2">2026-09-06</text>
<text x="119" y="168.8">Schematic</text>
<text x="238.4" y="171.3">Update at</text>
<text x="258.8" y="171.3">2026-09-07</text>
<text x="119" y="176.4">Board</text>
<text x="185.9" y="176.4">Board1</text>
<text x="238.4" y="176.4">Page</text>
<text x="258.8" y="176.4">P1</text>
<text x="119" y="181.5">Drawn</text>
<text x="145.9" y="181.5">Syaiful</text>
<text x="119" y="186.6">Reviewed</text>
<text x="179.7" y="196.7">Version</text>
<text x="203.4" y="196.7">Size</text>
<text x="243.6" y="196.7">Page 1 Total 1</text>
<text x="182" y="204.3">V1.0</text>
<text x="204.7" y="204.3">A4</text>
<text x="245.1" y="204.3">EasyEDA.com</text>
</g>
<g font-size="1.8" fill="#000080">
<text x="157.9" y="4.7">H1</text>
<text x="27.1" y="10.6">VCC</text>
<text x="51" y="8">VCC</text>
<text x="229.7" y="10.8">U7</text>
<text x="261.5" y="9.6">U10</text>
<text x="16.4" y="13.4">D81N4007</text>
<text x="36.7" y="14.7">C1100uF</text>
<text x="55.5" y="14.7">U2</text>
<text x="141.7" y="15.7">+5V</text>
<text x="177.2" y="17.2" transform="rotate(-90 177.2 17.2)">GND</text>
<text x="116" y="23.8">R4</text>
<text x="152.3" y="19.7">GND</text>
<text x="170.8" y="21.8">USB1</text>
<text x="229.7" y="23.5">KF301-5.0-3P</text>
<text x="36.4" y="27.4">C2100uF</text>
<text x="56.4" y="29.6">+5V</text>
<text x="82.7" y="28.4">GND</text>
<text x="116" y="29.6">R3</text>
<text x="255.6" y="28.4">GND</text>
<text x="261.5" y="26.1">KF301-5.0-3P</text>
<text x="222.6" y="30.9">GND</text>
<text x="33.1" y="37.3">GND</text>
<text x="118.7" y="38.8">D6</text>
<text x="118.7" y="40.8">SMAJ5.0A</text>
<text x="148.9" y="39.8">GND</text>
<text x="16.6" y="47.9">U3</text>
<text x="134.5" y="43.9">D1</text>
<text x="134.5" y="46.4">SMAJ5.0ASMAJ5.0A</text>
<text x="143.4" y="43.9">D4</text>
<text x="164.7" y="47.9">GND</text>
<text x="241.9" y="44.4">GND</text>
<text x="75.9" y="51.5">+5V</text>
<text x="128.9" y="51.7">GND</text>
<text x="78.9" y="59.6">PR1</text>
<text x="78.9" y="61.6">10k</text>
<text x="141.1" y="60.4">U1</text>
<text x="103.3" y="71">SW5</text>
<text x="117.2" y="71.3">C7</text>
<text x="121.4" y="68.8">+5V</text>
<text x="55.2" y="74.8">100nF</text>
<text x="131.7" y="77.6">R15</text>
<text x="55.2" y="79.7">100nF</text>
<text x="118" y="78.2">C447uF</text>
<text x="131.7" y="79.4">10k</text>
<text x="75.5" y="85.8">GND</text>
<text x="63.6" y="90.1">R1</text>
<text x="79.4" y="93.2" transform="rotate(-90 79.4 93.2)">+5V</text>
<text x="118.2" y="90.1">C310nF</text>
<text x="118.2" y="97.5">R2</text>
<text x="56.5" y="103.6">GND</text>
<text x="129.9" y="103.6">SW4</text>
<text x="53.7" y="113.7">R7</text>
<text x="112.9" y="109.1">GND</text>
<text x="53.7" y="116.3">10k</text>
<text x="203.7" y="117.5">+5V</text>
<text x="27.1" y="126.4">D2</text>
<text x="27.1" y="129">SMAJ5.0A</text>
<text x="45.8" y="126.4">C12</text>
<text x="45.8" y="129">10nF</text>
<text x="161.4" y="127.4">R5</text>
<text x="175.9" y="126.9">U4</text>
<text x="235.1" y="127.4">RLY1</text>
<text x="49.1" y="137.6">GND</text>
<text x="198.2" y="132.3">D7</text>
<text x="198.2" y="134.8">1N4007</text>
<text x="166.5" y="142.7">GND</text>
<text x="194.9" y="140.1">R14</text>
<text x="206.6" y="143.7">Q1</text>
<text x="39.2" y="144.2">R13</text>
<text x="39.2" y="146.7">10k</text>
<text x="74.8" y="144.2">R9</text>
<text x="74.8" y="146.7">10k</text>
<text x="12.6" y="158.2">D5</text>
<text x="12.6" y="160.7">SMAJ5.0A</text>
<text x="30.4" y="158.2">C11</text>
<text x="30.4" y="160.7">10nF</text>
<text x="48.1" y="156.9">D3</text>
<text x="48.1" y="159.4">SMAJ5.0A</text>
<text x="65.9" y="156.9">C9</text>
<text x="65.9" y="159.4">10nF</text>
<text x="213.8" y="156.9" transform="rotate(-90 213.8 156.9)">GND</text>
<text x="34.6" y="168.1">GND</text>
<text x="70.2" y="168.1">GND</text>
<text x="9" y="180.8">TS1103S-12x12x18SMD TS1103S-12x12x18SMDTS1103S-12x12x18SMD</text>
<text x="78.6" y="198">GND</text>
<text x="37.4" y="205.9">GND</text>
</g>
<g font-size="1.8">
<text x="156.7" y="7.5">1</text>
<text x="156.7" y="10.1">2</text>
<text x="158.8" y="8.8">1</text>
<text x="158.8" y="11.3">2</text>
<text x="10.6" y="17.4">1</text>
<text x="12.7" y="16.2">1</text>
<text x="54.3" y="17.4">1</text>
<text x="156.7" y="12.6">3</text>
<text x="158.8" y="13.9">3</text>
<text x="228.6" y="13.6">1</text>
<text x="228.6" y="16.2">2</text>
<text x="230.7" y="14.9">1</text>
<text x="230.7" y="17.4">2</text>
<text x="260.3" y="13.6">1</text>
<text x="260.3" y="16.2">2</text>
<text x="262.4" y="14.9">1</text>
<text x="262.4" y="17.4">2</text>
<text x="10.6" y="20">2</text>
<text x="12.7" y="18.7">2</text>
<text x="54.3" y="20">3</text>
<text x="56.4" y="18.7">INPUT</text>
<text x="56.4" y="21.2">OUTPUT</text>
<text x="73.3" y="20">GND</text>
<text x="78.5" y="18.7">2</text>
<text x="155.6" y="22.5">1</text>
<text x="158.4" y="23.5">VBUS</text>
<text x="164.8" y="18.4" transform="rotate(-90 164.8 18.4)">9</text>
<text x="165.8" y="23.8" transform="rotate(-90 165.8 23.8)">SH4</text>
<text x="167.3" y="18.4" transform="rotate(-90 167.3 18.4)">8</text>
<text x="168.3" y="23.8" transform="rotate(-90 168.3 23.8)">SH3</text>
<text x="228.6" y="18.7">3</text>
<text x="230.7" y="20">3</text>
<text x="260.3" y="18.7">3</text>
<text x="262.4" y="20">3</text>
<text x="155.6" y="27.6">3</text>
<text x="155.6" y="25">2</text>
<text x="158.4" y="28.6">D+</text>
<text x="158.4" y="26.1">D-</text>
<text x="155.6" y="32.7">5</text>
<text x="155.6" y="30.1">4</text>
<text x="158.4" y="33.7">GND</text>
<text x="158.4" y="31.1">ID</text>
<text x="165.8" y="34.4" transform="rotate(-90 165.8 34.4)">SH1</text>
<text x="168.3" y="34.4" transform="rotate(-90 168.3 34.4)">SH2</text>
<text x="246.6" y="34.7">2</text>
<text x="248.7" y="36">2</text>
<text x="164.8" y="37.2" transform="rotate(-90 164.8 37.2)">6</text>
<text x="167.3" y="37.2" transform="rotate(-90 167.3 37.2)">7</text>
<text x="246.6" y="37.2">1</text>
<text x="248.7" y="38.5">1</text>
<text x="40.7" y="58.8">VDD</text>
<text x="40.9" y="56.3">VSS</text>
<text x="46.3" y="55.3">1</text>
<text x="46.3" y="57.8">2</text>
<text x="42" y="63.9">RS</text>
<text x="42.3" y="61.4">V0</text>
<text x="46.3" y="60.4">3</text>
<text x="46.3" y="62.9">4</text>
<text x="46.3" y="65.5">5</text>
<text x="139.9" y="63.1">1</text>
<text x="139.9" y="65.7">2</text>
<text x="142" y="64.4">P1.0/ADC0/PWM1P/RXD2</text>
<text x="232.2" y="64.4">T4CLKO_2/PWM8_3/TXD4/ADC11/AD3/P0.3</text>
<text x="270.8" y="65.7">31</text>
<text x="270.8" y="63.1">32</text>
<text x="41" y="71.5">DB0</text>
<text x="41.5" y="66.5">RW</text>
<text x="43.3" y="69">E</text>
<text x="46.3" y="68">6</text>
<text x="46.3" y="70.5">7</text>
<text x="108.9" y="67.7" transform="rotate(-90 108.9 67.7)">3</text>
<text x="111.2" y="67.7" transform="rotate(-90 111.2 67.7)">4</text>
<text x="139.9" y="68.2">3</text>
<text x="139.9" y="70.8">4</text>
<text x="142" y="67">P1.1/ADC1/PWM1N/TXD2</text>
<text x="142" y="69.5">P1.4/ADC4/PWM3P/MISO/SDA</text>
<text x="233.3" y="69.5">T3CLKO_2/PWM6_3/TXD3/ADC9/AD1/P0.1</text>
<text x="237" y="67">T4_2/PWM7_3/RXD4/ADC10/AD2/P0.2</text>
<text x="270.8" y="70.8">29</text>
<text x="270.8" y="68.2">30</text>
<text x="41" y="74.1">DB1</text>
<text x="41" y="76.6">DB2</text>
<text x="46.3" y="73.1">8</text>
<text x="46.3" y="75.6">9</text>
<text x="108.9" y="74.8" transform="rotate(-90 108.9 74.8)">1</text>
<text x="111.2" y="74.8" transform="rotate(-90 111.2 74.8)">2</text>
<text x="139.9" y="73.3">5</text>
<text x="139.9" y="75.8">6</text>
<text x="142" y="72">P1.5/ADC5/PWM3N/SCLK/SCL</text>
<text x="142" y="74.6">P1.6/ADC6/PWM4P/RXD_3/MCLKO_2/XTALO</text>
<text x="142" y="77.1">P1.7/ADC7/PWM4N/TXD_3/PWM5_2/XTALI</text>
<text x="238.1" y="72">T3_2/PWM5_3/RXD3/ADC8/AD0/P0.0</text>
<text x="252.7" y="74.6">PWM4N_2/A15/P2.7</text>
<text x="252.8" y="77.1">PWM4P_2/A14/P2.6</text>
<text x="270.8" y="75.8">27</text>
<text x="270.8" y="73.3">28</text>
<text x="41" y="79.2">DB3</text>
<text x="41" y="81.7">DB4</text>
<text x="46.3" y="78.2">10</text>
<text x="46.3" y="80.7">11</text>
<text x="46.3" y="83.2">12</text>
<text x="139.9" y="78.4">7</text>
<text x="139.9" y="80.9">8</text>
<text x="139.9" y="83.5">9</text>
<text x="142" y="79.7">P1.3/ADC3/PWM2N/MOSI/T2CLKO</text>
<text x="142" y="82.2">Ucap</text>
<text x="239.1" y="82.2">SDA_2/MISO_2/PWM3P_2/A12/P2.4</text>
<text x="239.1" y="79.7">SCL_2/SCLK_2/PWM3N_2/A13/P2.5</text>
<text x="270.8" y="83.5">24</text>
<text x="270.8" y="80.9">25</text>
<text x="270.8" y="78.4">26</text>
<text x="41" y="84.2">DB5</text>
<text x="41" y="86.8">DB6</text>
<text x="41" y="89.3">DB7</text>
<text x="46.3" y="85.8">13</text>
<text x="46.3" y="88.3">14</text>
<text x="138.9" y="86">10</text>
<text x="138.9" y="88.5">11</text>
<text x="142" y="84.7">P5.4/NRST/MCLKO/SS_3/PWM2P/PWM6_2/ADC2/T2</text>
<text x="142" y="87.3">Vcc/AVcc</text>
<text x="142" y="89.8">ADC_Vref+</text>
<text x="243.1" y="84.7">MOSI_2/PWM8/PWM2N_2/P2.3</text>
<text x="245.5" y="87.3">SS_2/PWM7/PWM2P_2/P2.2</text>
<text x="250.4" y="89.8">PWM6/PWM1N_2/P2.1</text>
<text x="270.8" y="88.5">22</text>
<text x="270.8" y="86">23</text>
<text x="39.9" y="91.9">LED+</text>
<text x="40.3" y="94.4">LED-</text>
<text x="46.3" y="90.9">15</text>
<text x="46.3" y="93.4">16</text>
<text x="138.9" y="91.1">12</text>
<text x="138.9" y="93.6">13</text>
<text x="142" y="92.4">Gnd/AGnd</text>
<text x="142" y="94.9">P3.0/RXD/D-/INT4</text>
<text x="249.4" y="94.9">CMP+/TXD_2/INT3/P3.7</text>
<text x="250.5" y="92.4">PWM5/PWM1P_2/P2.0</text>
<text x="270.8" y="93.6">20</text>
<text x="270.8" y="91.1">21</text>
<text x="42" y="99.5">EH</text>
<text x="46.3" y="98.5">0</text>
<text x="127.9" y="101">2</text>
<text x="127.9" y="98.7">1</text>
<text x="135" y="101">4</text>
<text x="135" y="98.7">3</text>
<text x="138.9" y="96.2">14</text>
<text x="138.9" y="98.7">15</text>
<text x="138.9" y="101.2">16</text>
<text x="142" y="97.4">P3.1/TXD/D+</text>
<text x="142" y="100">P3.2/INT0/SCLK_4/I2CSCL_4/PWMETI/PWMETI2</text>
<text x="232.8" y="100">PWMFLT2/PWMFLT/SS_4/T0CLKO/T1/P3.5</text>
<text x="249.7" y="97.4">CMP-/RXD_2/INT2/P3.6</text>
<text x="270.8" y="101.2">17</text>
<text x="270.8" y="98.7">18</text>
<text x="270.8" y="96.2">19</text>
<text x="142" y="102.5">P3.3/INT1/MISO_4/I2CSDA_4/PWM4N_4/PWM7_2</text>
<text x="224.7" y="102.5">CMPO/PWM8_2/PWM4P_4/MOSI_4/T1CLKO/T0/P3.4</text>
<text x="216.8" y="124.6" transform="rotate(-90 216.8 124.6)">4</text>
<text x="224.4" y="124.6" transform="rotate(-90 224.4 124.6)">5</text>
<text x="229.5" y="124.6" transform="rotate(-90 229.5 124.6)">3</text>
<text x="173.6" y="128.8">1</text>
<text x="189.9" y="128.8">4</text>
<text x="173.6" y="133.9">2</text>
<text x="189.9" y="133.9">3</text>
<text x="216.8" y="138.3" transform="rotate(-90 216.8 138.3)">1</text>
<text x="229.5" y="138.3" transform="rotate(-90 229.5 138.3)">2</text>
<text x="14.3" y="183.5">1SW2</text>
<text x="20.4" y="183.5">2</text>
<text x="35.9" y="183.5">1SW1</text>
<text x="42" y="183.5">2</text>
<text x="56.3" y="183.5">1SW3</text>
<text x="62.4" y="183.5">2</text>
<text x="83.4" y="183.3">1</text>
<text x="14.3" y="188.6">3</text>
<text x="20.4" y="188.6">4</text>
<text x="35.9" y="188.6">3</text>
<text x="42" y="188.6">4</text>
<text x="56.3" y="188.6">3</text>
<text x="62.4" y="188.6">4</text>
<text x="83.4" y="188.4">2</text>
</g>
<g font-size="1.8" fill="#00f">
<text x="157.9" y="16.9">RX-TX</text>
<text x="215.3" y="13.4">REF(IN)</text>
<text x="246.4" y="13.4">RELAY-IN</text>
<text x="170.8" y="23.8">MicroXNJ</text>
<text x="214.8" y="18.5">FWD(IN)</text>
<text x="244.3" y="18.5">RELAY-OUT</text>
<text x="55.5" y="24.8">7805</text>
<text x="106.4" y="24.8">RXD</text>
<text x="116" y="27.9">22</text>
<text x="106.5" y="30.7">TXD</text>
<text x="116" y="33.7">22</text>
<text x="234.6" y="34.5">R-IN(IN)</text>
<text x="66.2" y="65.2">RS</text>
<text x="114.9" y="65.2">RST</text>
<text x="131.8" y="64.9">FWD</text>
<text x="275.5" y="64.9">BTN3</text>
<text x="66.2" y="70.3">EN</text>
<text x="132.2" y="70">R-IN</text>
<text x="132.4" y="67.5">REF</text>
<text x="275.5" y="67.5">BTN2</text>
<text x="275.5" y="70">BTN1</text>
<text x="117.2" y="73.3">10nF</text>
<text x="275.5" y="72.6">BUZZER</text>
<text x="275.5" y="75.1">RELAY</text>
<text x="52.2" y="83">DAT4</text>
<text x="132.3" y="81.7">RST</text>
<text x="52.2" y="88.1">DAT6</text>
<text x="52.2" y="85.5">DAT5</text>
<text x="274.7" y="87.8">EN</text>
<text x="274.7" y="85.3">RS</text>
<text x="52.2" y="90.6">DAT7</text>
<text x="63.6" y="94.2">100</text>
<text x="129" y="93.4">RXD</text>
<text x="129.1" y="95.9">TXD</text>
<text x="274.4" y="95.4">DAT6</text>
<text x="274.4" y="92.9">DAT5</text>
<text x="274.4" y="90.3">DAT4</text>
<text x="118.2" y="101.5">300k</text>
<text x="274.4" y="98">DAT7</text>
<text x="16.6" y="103.6">HS1602A-B</text>
<text x="141.1" y="106.1">STC8H8K64U-45I-LQFP32</text>
<text x="55" y="108.6">REF(IN)</text>
<text x="224.7" y="118.8">RELAY-IN</text>
<text x="29.7" y="122.1">REF</text>
<text x="149.8" y="128.7">RELAY</text>
<text x="161.4" y="132">470</text>
<text x="235.1" y="129.5">SRD-05VDC-SL-C</text>
<text x="175.9" y="137.6">PC817C</text>
<text x="40.5" y="140.4">R-IN(IN)</text>
<text x="76.1" y="139.1">FWD(IN)</text>
<text x="194.9" y="142.2">100</text>
<text x="206.6" y="145.7">BC547</text>
<text x="229.7" y="144.2">RELAY-OUT</text>
<text x="15.1" y="153.8">R-IN</text>
<text x="50.3" y="152.6">FWD</text>
<text x="4.3" y="185.3">BTN1</text>
<text x="24.6" y="185.3">BTN2</text>
<text x="46.2" y="185.3">BTN3</text>
<text x="70.5" y="185.1">BUZZER</text>
</g>
<g font-size="1.6" fill="#000080">
<text x="7.5" y="22.8">KF301-5.0-2P</text>
<text x="247.8" y="31.9">U8</text>
<text x="247.8" y="43.4">KF301-5.0-2P</text>
<text x="55.2" y="72.8">C5</text>
<text x="55.2" y="78.2">C6</text>
<text x="53.7" y="125.1">R6</text>
<text x="53.7" y="127.7">3.3k</text>
<text x="74.8" y="155.6">R8</text>
<text x="39.2" y="156.9">R12</text>
<text x="39.2" y="159.4">3.3k</text>
<text x="74.8" y="158.2">3.3k</text>
</g>
</svg>
